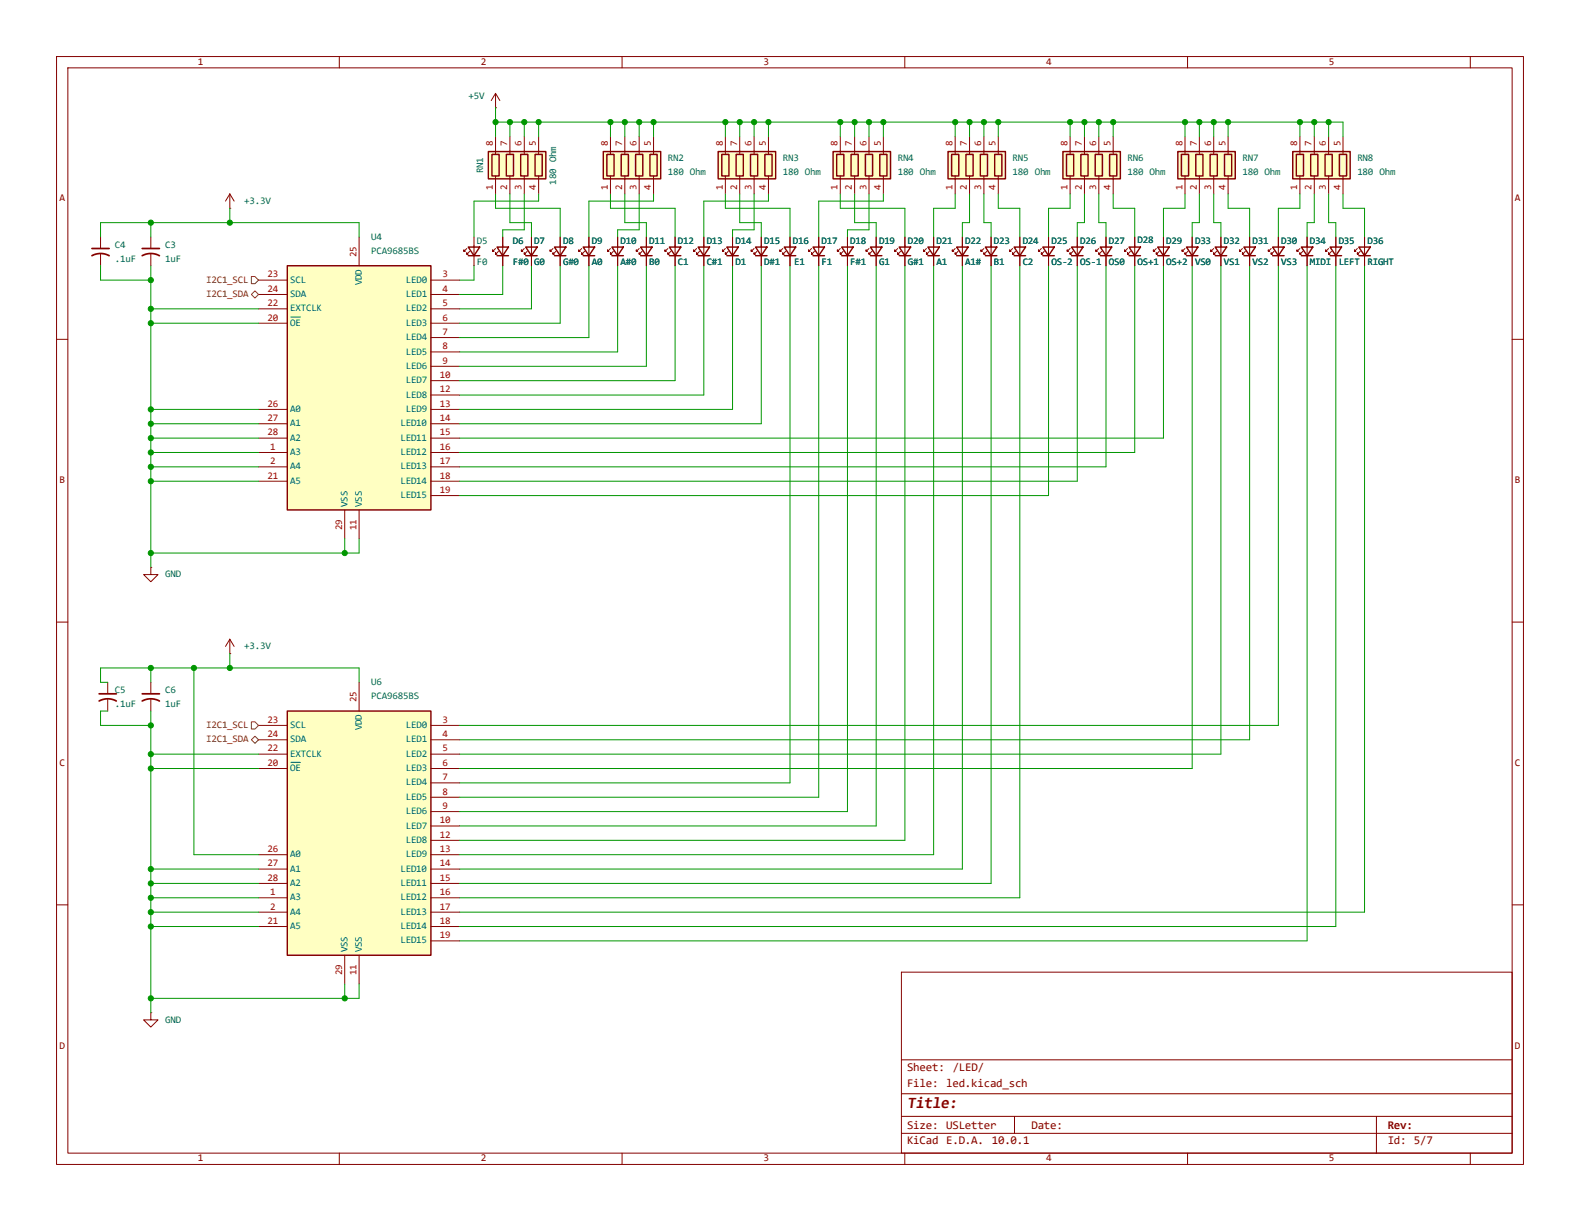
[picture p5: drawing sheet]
<svg xmlns="http://www.w3.org/2000/svg" width="279mm" height="216mm" viewBox="0 0 279 216" stroke-linecap="round" stroke-linejoin="round" font-family="sans-serif">
<g fill="none" stroke="#840000" stroke-width=".18">
<path d="M10 10h259.4v195.9h-259.4zM12 12h255.4v191.9h-255.4zM60 10v2M110 10v2M160 10v2M210 10v2M260 10v2M163.8 43.9l-.5 .6v-.3v.3h.3M164.3 44.5l-.5 .5v-.3v.3h.3M165.1 41.9v5.1M229.9 43.9l-.5 .6v-.3v.3h.2M230.4 44.5l-.5 .5v-.3v.3h.2"/>
<path d="M231.1 41.9v5.1M10 60h2M267.4 60h2M10 110h2M267.4 110h2M10 160h2M159.4 171.9h108v32h-108zM267.4 160h2M159.4 197.4h108M159.4 193.4h108M159.4 187.4h108M179.4 197.4v3"/>
<path d="M243.4 197.4v6.5M60 203.9v2M110 203.9v2M159.4 200.4h108M160 203.9v2M210 203.9v2M260 203.9v2"/>
</g>
<path d="M164.1 43.7h2l-1 1.5zM164.1 45.2h2M230.1 43.7h2.1l-1.1 1.5zM230.1 45.2h2.1" fill="none" stroke="#840000" stroke-width=".25"/>
<path d="M147.3 26.8h10.2v4.8h-10.2z" fill="#ffffc2"/>
<g fill="none" stroke="#840000" stroke-width=".25">
<path d="M147.3 26.8h10.2v4.8h-10.2zM148 27.3h1.2v3.8h-1.2zM150.5 27.3h1.3v3.8h-1.3zM153 27.3h1.3v3.8h-1.3zM155.6 27.3h1.2v3.8h-1.2zM153.9 43.7h2.1l-1.1 1.5zM153.9 45.2h2.1M159 43.7h2l-1 1.5zM159 45.2h2M209.8 43.7h2l-1 1.5zM209.8 45.2h2M214.9 43.7h2l-1 1.5z"/>
<path d="M214.9 45.2h2"/>
</g>
<g fill="none" stroke="#840000" stroke-width=".18">
<path d="M148.6 24.1v3.2M148.6 31.1v3.2M151.1 24.1v3.2M151.1 31.1v3.2M153.7 24.1v3.2M153.7 31.1v3.2M156.2 24.1v3.2M156.2 31.1v3.2M153.7 43.9l-.5 .6v-.3v.3h.2M154.2 44.5l-.5 .5v-.3v.3h.2M154.9 41.9v5.1M158.7 43.9l-.5 .6v-.3v.3h.3"/>
<path d="M159.3 44.5l-.6 .5v-.3v.3h.3M160 41.9v5.1M209.5 43.9l-.5 .6v-.3v.3h.3M210.1 44.5l-.6 .5v-.3v.3h.3M210.8 41.9v5.1M214.6 43.9l-.5 .6v-.3v.3h.3M215.1 44.5l-.5 .5v-.3v.3h.3M215.9 41.9v5.1"/>
</g>
<path d="M86.4 26.8h10.1v4.8h-10.1z" fill="#ffffc2"/>
<g fill="none" stroke="#840000" stroke-width=".25">
<path d="M86.4 26.8h10.1v4.8h-10.1zM87 27.3h1.3v3.8h-1.3zM89.5 27.3h1.3v3.8h-1.3zM92.1 27.3h1.2v3.8h-1.2zM94.6 27.3h1.3v3.8h-1.3zM128.5 43.7h2.1l-1.1 1.5zM128.5 45.2h2.1M184.4 43.7h2l-1 1.5zM184.4 45.2h2M189.5 43.7h2l-1 1.5zM189.5 45.2h2M194.6 43.7h2l-1 1.5z"/>
<path d="M194.6 45.2h2M199.6 43.7h2.1l-1 1.5zM199.6 45.2h2.1M204.7 43.7h2.1l-1.1 1.5zM204.7 45.2h2.1M220 43.7h2l-1 1.5zM220 45.2h2M225 43.7h2.1l-1 1.5zM225 45.2h2.1M235.2 43.7h2l-1 1.5zM235.2 45.2h2M240.3 43.7h2l-1 1.5z"/>
<path d="M240.3 45.2h2"/>
</g>
<g fill="none" stroke="#840000" stroke-width=".18">
<path d="M87.6 24.1v3.2M87.6 31.1v3.2M90.2 24.1v3.2M90.2 31.1v3.2M92.7 24.1v3.2M92.7 31.1v3.2M95.2 24.1v3.2M95.2 31.1v3.2M128.3 43.9l-.5 .6v-.3v.3h.2M128.8 44.5l-.5 .5v-.3v.3h.2M129.5 41.9v5.1M184.1 43.9l-.5 .6v-.3v.3h.3"/>
<path d="M184.7 44.5l-.6 .5v-.3v.3h.3M185.4 41.9v5.1M189.2 43.9l-.5 .6v-.3v.3h.3M189.7 44.5l-.5 .5v-.3v.3h.3M190.5 41.9v5.1M194.3 43.9l-.5 .6v-.3v.3h.3M194.8 44.5l-.5 .5v-.3v.3h.3M195.6 41.9v5.1M199.4 43.9l-.5 .6v-.3v.3h.2M199.9 44.5l-.5 .5v-.3v.3h.2M200.7 41.9v5.1M204.5 43.9l-.5 .6v-.3v.3h.2"/>
<path d="M205 44.5l-.5 .5v-.3v.3h.2M205.7 41.9v5.1M219.7 43.9l-.5 .6v-.3v.3h.3M220.2 44.5l-.5 .5v-.3v.3h.3M221 41.9v5.1M224.8 43.9l-.5 .6v-.3v.3h.2M225.3 44.5l-.5 .5v-.3v.3h.2M226.1 41.9v5.1M234.9 43.9l-.5 .6v-.3v.3h.3M235.5 44.5l-.6 .5v-.3v.3h.3M236.2 41.9v5.1M240 43.9l-.5 .6v-.3v.3h.3"/>
<path d="M240.5 44.5l-.5 .5v-.3v.3h.3M241.3 41.9v5.1"/>
</g>
<path d="M228.6 26.8h10.2v4.8h-10.2z" fill="#ffffc2"/>
<path d="M228.6 26.8h10.2v4.8h-10.2zM229.2 27.3h1.3v3.8h-1.3zM231.8 27.3h1.2v3.8h-1.2zM234.3 27.3h1.3v3.8h-1.3zM236.9 27.3h1.2v3.8h-1.2z" fill="none" stroke="#840000" stroke-width=".25"/>
<path d="M229.9 24.1v3.2M229.9 31.1v3.2M232.4 24.1v3.2M232.4 31.1v3.2M234.9 24.1v3.2M234.9 31.1v3.2M237.5 24.1v3.2M237.5 31.1v3.2" fill="none" stroke="#840000" stroke-width=".18"/>
<path d="M106.7 26.8h10.1v4.8h-10.1z" fill="#ffffc2"/>
<path d="M106.7 26.8h10.1v4.8h-10.1zM107.3 27.3h1.3v3.8h-1.3zM109.9 27.3h1.2v3.8h-1.2zM112.4 27.3h1.3v3.8h-1.3zM114.9 27.3h1.3v3.8h-1.3zM179.3 43.7h2.1l-1.1 1.5zM179.3 45.2h2.1" fill="none" stroke="#840000" stroke-width=".25"/>
<path d="M107.9 24.1v3.2M107.9 31.1v3.2M110.5 24.1v3.2M110.5 31.1v3.2M113 24.1v3.2M113 31.1v3.2M115.6 24.1v3.2M115.6 31.1v3.2M179.1 43.9l-.5 .6v-.3v.3h.2M179.6 44.5l-.5 .5v-.3v.3h.2M180.3 41.9v5.1" fill="none" stroke="#840000" stroke-width=".18"/>
<path d="M208.3 26.8h10.1v4.8h-10.1z" fill="#ffffc2"/>
<path d="M208.3 26.8h10.1v4.8h-10.1zM208.9 27.3h1.3v3.8h-1.3zM211.5 27.3h1.2v3.8h-1.2zM214 27.3h1.3v3.8h-1.3zM216.5 27.3h1.3v3.8h-1.3z" fill="none" stroke="#840000" stroke-width=".25"/>
<path d="M209.5 24.1v3.2M209.5 31.1v3.2M212.1 24.1v3.2M212.1 31.1v3.2M214.6 24.1v3.2M214.6 31.1v3.2M217.2 24.1v3.2M217.2 31.1v3.2" fill="none" stroke="#840000" stroke-width=".18"/>
<path d="M188 26.8h10.1v4.8h-10.1z" fill="#ffffc2"/>
<path d="M188 26.8h10.1v4.8h-10.1zM188.6 27.3h1.3v3.8h-1.3zM191.1 27.3h1.3v3.8h-1.3zM193.7 27.3h1.2v3.8h-1.2zM196.2 27.3h1.3v3.8h-1.3z" fill="none" stroke="#840000" stroke-width=".25"/>
<path d="M189.2 24.1v3.2M189.2 31.1v3.2M191.8 24.1v3.2M191.8 31.1v3.2M194.3 24.1v3.2M194.3 31.1v3.2M196.8 24.1v3.2M196.8 31.1v3.2" fill="none" stroke="#840000" stroke-width=".18"/>
<path d="M127 26.8h10.2v4.8h-10.2z" fill="#ffffc2"/>
<path d="M127 26.8h10.2v4.8h-10.2zM127.6 27.3h1.3v3.8h-1.3zM130.2 27.3h1.2v3.8h-1.2zM132.7 27.3h1.3v3.8h-1.3zM135.3 27.3h1.2v3.8h-1.2zM123.4 43.7h2.1l-1 1.5zM123.4 45.2h2.1M133.6 43.7h2l-1 1.5zM133.6 45.2h2M148.8 43.7h2.1l-1 1.5zM148.8 45.2h2.1" fill="none" stroke="#840000" stroke-width=".25"/>
<g fill="none" stroke="#840000" stroke-width=".18">
<path d="M128.3 24.1v3.2M128.3 31.1v3.2M130.8 24.1v3.2M130.8 31.1v3.2M133.3 24.1v3.2M133.3 31.1v3.2M135.9 24.1v3.2M135.9 31.1v3.2M123.2 43.9l-.5 .6v-.3v.3h.2M123.7 44.5l-.5 .5v-.3v.3h.2M124.5 41.9v5.1M133.3 43.9l-.5 .6v-.3v.3h.3"/>
<path d="M133.9 44.5l-.6 .5v-.3v.3h.3M134.6 41.9v5.1M148.6 43.9l-.5 .6v-.3v.3h.2M149.1 44.5l-.5 .5v-.3v.3h.2M149.9 41.9v5.1"/>
</g>
<path d="M167.6 26.8h10.2v4.8h-10.2z" fill="#ffffc2"/>
<g fill="none" stroke="#840000" stroke-width=".25">
<path d="M167.6 26.8h10.2v4.8h-10.2zM168.3 27.3h1.2v3.8h-1.2zM170.8 27.3h1.3v3.8h-1.3zM173.4 27.3h1.2v3.8h-1.2zM175.9 27.3h1.3v3.8h-1.3zM82.8 43.7h2l-1 1.5zM82.8 45.2h2M87.9 43.7h2l-1 1.5zM87.9 45.2h2M93 43.7h2l-1 1.5zM93 45.2h2M98 43.7h2.1l-1 1.5z"/>
<path d="M98 45.2h2.1M103.1 43.7h2.1l-1.1 1.5zM103.1 45.2h2.1M108.2 43.7h2l-1 1.5zM108.2 45.2h2M113.3 43.7h2l-1 1.5zM113.3 45.2h2M118.4 43.7h2l-1 1.5zM118.4 45.2h2M138.7 43.7h2l-1 1.5zM138.7 45.2h2M143.8 43.7h2l-1 1.5z"/>
<path d="M143.8 45.2h2M169.2 43.7h2l-1 1.5zM169.2 45.2h2M174.2 43.7h2.1l-1 1.5zM174.2 45.2h2.1"/>
</g>
<g fill="none" stroke="#840000" stroke-width=".18">
<path d="M168.9 24.1v3.2M168.9 31.1v3.2M171.4 24.1v3.2M171.4 31.1v3.2M174 24.1v3.2M174 31.1v3.2M176.5 24.1v3.2M176.5 31.1v3.2M82.5 43.9l-.5 .6v-.3v.3h.3M83.1 44.5l-.6 .5v-.3v.3h.3M83.8 41.9v5.1M87.6 43.9l-.5 .6v-.3v.3h.3"/>
<path d="M88.1 44.5l-.5 .5v-.3v.3h.3M88.9 41.9v5.1M92.7 43.9l-.5 .6v-.3v.3h.3M93.2 44.5l-.5 .5v-.3v.3h.3M94 41.9v5.1M97.8 43.9l-.5 .6v-.3v.3h.2M98.3 44.5l-.5 .5v-.3v.3h.2M99.1 41.9v5.1M102.9 43.9l-.5 .6v-.3v.3h.2M103.4 44.5l-.5 .5v-.3v.3h.2M104.1 41.9v5.1M107.9 43.9l-.5 .6v-.3v.3h.3"/>
<path d="M108.5 44.5l-.6 .5v-.3v.3h.3M109.2 41.9v5.1M113 43.9l-.5 .6v-.3v.3h.3M113.5 44.5l-.5 .5v-.3v.3h.3M114.3 41.9v5.1M118.1 43.9l-.5 .6v-.3v.3h.3M118.6 44.5l-.5 .5v-.3v.3h.3M119.4 41.9v5.1M138.4 43.9l-.5 .6v-.3v.3h.3M138.9 44.5l-.5 .5v-.3v.3h.3M139.7 41.9v5.1M143.5 43.9l-.5 .6v-.3v.3h.3"/>
<path d="M144 44.5l-.5 .5v-.3v.3h.3M144.8 41.9v5.1M168.9 43.9l-.5 .6v-.3v.3h.3M169.4 44.5l-.5 .5v-.3v.3h.3M170.2 41.9v5.1M174 43.9l-.5 .6v-.3v.3h.2M174.5 44.5l-.5 .5v-.3v.3h.2M175.3 41.9v5.1M19 120.7v2M19 123.7v2M26.7 120.7v2M26.7 123.7v2"/>
</g>
<path d="M17.5 124a3.2 3.2 0 0 1 3.1 0M17.5 122.7h3.1M25.1 124a3.2 3.2 0 0 1 3.1 0M25.1 122.7h3.1" fill="none" stroke="#840000" stroke-width=".3"/>
<path d="M50.8 125.7h25.4v43.2h-25.4z" fill="#ffffc2"/>
<path d="M50.8 125.7h25.4v43.2h-25.4z" fill="none" stroke="#840000" stroke-width=".25"/>
<g fill="none" stroke="#840000" stroke-width=".18">
<path d="M87.6 19.1h.1M87.6 16.5l-.7 1.3M87.6 16.5l.8 1.3M87.6 16.5v2.6M40.6 36.8h.1M40.6 34.3l-.7 1.3M40.6 34.3l.8 1.3M40.6 34.3v2.5M17.8 41.9v2M17.8 45v2M26.7 41.9v2M26.7 45v2"/>
<path d="M45.7 128.3h5.1M45.7 130.8h5.1M45.7 133.4h5.1M45.7 135.9h5.1M63.5 120.7v5M76.2 128.3h5.1M76.2 130.8h5.1M76.2 133.4h5.1M76.2 135.9h5.1M76.2 138.4h5.1M45.7 158.8h5.1M45.7 151.1h5.1"/>
<path d="M45.7 153.7h5.1M45.7 156.2h5.1M76.2 158.8h5.1M76.2 141h5.1M76.2 143.5h5.1M76.2 146.1h5.1M76.2 148.6h5.1M76.2 151.1h5.1M76.2 153.7h5.1M76.2 156.2h5.1M26.7 179.1v1.2h1.2l-1.2 1.3-1.3-1.3h1.3M26.7 179.1h.1"/>
<path d="M45.7 161.3h5.1M45.7 163.8h5.1M61 168.9v5.1M63.5 168.9v5.1M76.2 161.3h5.1M76.2 163.8h5.1M76.2 166.4h5.1"/>
</g>
<path d="M51.4 134.8h1.7" fill="none" stroke="#006464" stroke-width=".18"/>
<path d="M16.3 45.2a3.2 3.2 0 0 1 3 0M16.3 43.9h3M25.1 45.2a3.2 3.2 0 0 1 3.1 0M25.1 43.9h3.1" fill="none" stroke="#840000" stroke-width=".3"/>
<path d="M50.8 47h25.4v43.2h-25.4z" fill="#ffffc2"/>
<path d="M50.8 47h25.4v43.2h-25.4z" fill="none" stroke="#840000" stroke-width=".25"/>
<g fill="none" stroke="#840000" stroke-width=".18">
<path d="M45.7 49.5h5.1M45.7 52.1h5.1M45.7 54.6h5.1M45.7 57.2h5.1M63.5 41.9v5.1M76.2 49.5h5.1M76.2 52.1h5.1M76.2 54.6h5.1M76.2 57.2h5.1M76.2 59.7h5.1M88.9 41.9v1.8M88.9 45.2v1.8"/>
<path d="M94 41.9v1.8M94 45.2v1.8M99.1 41.9v1.8M99.1 45.2v1.8M104.1 41.9v1.8M104.1 45.2v1.8M109.2 41.9v1.8M109.2 45.2v1.8M114.3 41.9v1.8M114.3 45.2v1.8M119.4 41.9v1.8M119.4 45.2v1.8"/>
<path d="M124.5 41.9v1.8M124.5 45.2v1.8M129.5 41.9v1.8M129.5 45.2v1.8M134.6 41.9v1.8M134.6 45.2v1.8M139.7 41.9v1.8M139.7 45.2v1.8M144.8 41.9v1.8M144.8 45.2v1.8M149.9 41.9v1.8M149.9 45.2v1.8"/>
<path d="M154.9 41.9v1.8M154.9 45.2v1.8M160 41.9v1.8M160 45.2v1.8M165.1 41.9v1.8M165.1 45.2v1.8M170.2 41.9v1.8M170.2 45.2v1.8M175.3 41.9v1.8M175.3 45.2v1.8M180.3 41.9v1.8M180.3 45.2v1.8"/>
<path d="M185.4 41.9v1.8M185.4 45.2v1.8M190.5 41.9v1.8M190.5 45.2v1.8M195.6 41.9v1.8M195.6 45.2v1.8M200.7 41.9v1.8M200.7 45.2v1.8M205.7 41.9v1.8M205.7 45.2v1.8M210.8 41.9v1.8M210.8 45.2v1.8"/>
<path d="M215.9 41.9v1.8M215.9 45.2v1.8M221 41.9v1.8M221 45.2v1.8M226.1 41.9v1.8M226.1 45.2v1.8M231.1 41.9v1.8M231.1 45.2v1.8M236.2 41.9v1.8M236.2 45.2v1.8M241.3 41.9v1.8M241.3 45.2v1.8"/>
<path d="M45.7 72.4h5.1M45.7 74.9h5.1M45.7 77.5h5.1M76.2 62.2h5.1M76.2 64.8h5.1M76.2 67.3h5.1M76.2 69.9h5.1M76.2 72.4h5.1M76.2 74.9h5.1M76.2 77.5h5.1M45.7 80h5.1M45.7 82.6h5.1"/>
<path d="M45.7 85.1h5.1M61 90.2v5.1M63.5 90.2v5.1M76.2 80h5.1M76.2 82.6h5.1M76.2 85.1h5.1M76.2 87.6h5.1M26.7 100.3v1.3h1.2l-1.2 1.3-1.3-1.3h1.3M26.7 100.3h.1M40.6 115.6h.1M40.6 113l-.7 1.3M40.6 113l.8 1.3"/>
<path d="M40.6 113v2.6"/>
</g>
<path d="M51.4 56.1h1.7" fill="none" stroke="#006464" stroke-width=".18"/>
<path d="M44.4 48.9h.7l.6 .6-.6 .7h-.7zM44.4 52.1l.7-.7 .6 .7-.6 .6zM44.4 130.8l.7-.6 .6 .6-.6 .6zM44.4 127.6h.7l.6 .7-.6 .6h-.7z" fill="none" stroke="#725600" stroke-width=".18"/>
<g fill="none" stroke="#009600" stroke-width=".18">
<path d="M87.6 19.1v5M26.7 39.4v2.5M40.6 36.8v2.6M87.6 34.3v2.5h11.5v5.1M87.6 21.6h149.9v2.5M90.2 21.6v2.5M90.2 34.3v5.1h3.8v2.5M92.7 34.3v6.3h-3.8v1.3M92.7 21.6v2.5M95.2 34.3v1.3h-11.4v6.3M95.2 21.6v2.5M107.9 34.3v2.5h11.5v5.1"/>
<path d="M107.9 21.6v2.5M110.5 21.6v2.5M110.5 34.3v5.1h3.8v2.5M113 34.3v6.3h-3.8v1.3M113 21.6v2.5M115.6 34.3v1.3h-11.5v6.3M115.6 21.6v2.5M128.3 34.3v2.5h11.4v5.1M128.3 21.6v2.5M130.8 21.6v2.5M130.8 34.3v5.1h3.8v2.5M133.3 21.6v2.5"/>
<path d="M133.3 34.3v6.3h-3.8v1.3M135.9 34.3v1.3h-11.4v6.3M135.9 21.6v2.5M148.6 34.3v2.5h11.4v5.1M148.6 21.6v2.5M151.1 21.6v2.5M151.1 34.3v5.1h3.8v2.5M153.7 34.3v6.3h-3.8v1.3M153.7 21.6v2.5M156.2 34.3v1.3h-11.4v6.3M156.2 21.6v2.5M168.9 34.3v2.5h-3.8v5.1"/>
<path d="M168.9 21.6v2.5M171.4 34.3v5.1h-1.2v2.5M171.4 21.6v2.5M174 34.3v5.1h1.3v2.5M174 21.6v2.5M176.5 34.3v2.5h3.8v5.1M176.5 21.6v2.5M189.2 34.3v2.5h-3.8v5.1M189.2 21.6v2.5M191.8 34.3v5.1h-1.3v2.5M191.8 21.6v2.5M194.3 34.3v5.1h1.3v2.5"/>
<path d="M194.3 21.6v2.5M196.8 34.3v2.5h3.9v5.1M196.8 21.6v2.5M209.5 34.3v2.5h-3.8v5.1M209.5 21.6v2.5M212.1 34.3v5.1h-1.3v2.5M212.1 21.6v2.5M214.6 34.3v5.1h1.3v2.5M214.6 21.6v2.5M217.2 34.3v2.5h3.8v5.1M217.2 21.6v2.5M229.9 34.3v2.5h-3.8v5.1"/>
<path d="M229.9 21.6v2.5M232.4 34.3v5.1h-1.3v2.5M232.4 21.6v2.5M234.9 34.3v5.1h1.3v2.5M234.9 21.6v2.5M237.5 34.3v2.5h3.8v5.1M17.8 41.9v-2.5h45.7v2.5M17.8 47v2.5h8.9M26.7 54.6h19M26.7 57.2h19M26.7 47v53.3M83.8 47v2.5h-2.5"/>
<path d="M88.9 47v5.1h-7.6M94 47v7.6h-12.7M99.1 47v10.2h-17.8M104.1 47v12.7h-22.8M109.2 47v15.2h-27.9M114.3 47v17.8h-33M119.4 47v20.3h-38.1M124.5 47v22.9h-43.2M129.5 47v25.4h-48.2M134.6 47v27.9h-53.3M139.7 47v91.4h-58.4M144.8 47v94h-63.5"/>
<path d="M149.9 47v96.5h-68.6M154.9 47v99.1h-73.6M160 47v101.6h-78.7M165.1 47v104.1h-83.8M170.2 47v106.7h-88.9M175.3 47v109.2h-94M180.3 47v111.8h-99M185.4 47v40.6h-104.1M190.5 47v38.1h-109.2M195.6 47v35.6h-114.3M200.7 47v33h-119.4M205.7 47v30.5h-124.4"/>
<path d="M210.8 47v88.9h-129.5M215.9 47v86.4h-134.6M221 47v83.8h-139.7M226.1 47v81.3h-144.8M231.1 47v119.4h-149.8M236.2 47v116.8h-154.9M241.3 47v114.3h-160M26.7 77.5h19M26.7 74.9h19M26.7 72.4h19M26.7 82.6h19M26.7 85.1h19"/>
<path d="M26.7 80h19M61 95.3v2.5M63.5 95.3v2.5h-36.8M26.7 118.1v2.6M34.3 118.1v33h11.4M40.6 115.6v2.5M19 125.7h-1.2v2.6h8.9M19 120.7h-1.2v-2.6h45.7v2.6M26.7 133.4h19M26.7 135.9h19M26.7 125.7v53.4M26.7 158.8h19"/>
<path d="M26.7 153.7h19M26.7 156.2h19M26.7 161.3h19M26.7 163.8h19M61 174v2.5M63.5 174v2.5h-36.8"/>
</g>
<g fill="#009600" stroke="#009600" stroke-width=".18">
<circle cx="217.2" cy="21.6" r=".46"/>
<circle cx="229.9" cy="21.6" r=".46"/>
<circle cx="196.8" cy="21.6" r=".46"/>
<circle cx="209.5" cy="21.6" r=".46"/>
<circle cx="214.6" cy="21.6" r=".46"/>
<circle cx="212.1" cy="21.6" r=".46"/>
<circle cx="194.3" cy="21.6" r=".46"/>
<circle cx="128.3" cy="21.6" r=".46"/>
<circle cx="130.8" cy="21.6" r=".46"/>
<circle cx="133.3" cy="21.6" r=".46"/>
<circle cx="135.9" cy="21.6" r=".46"/>
<circle cx="113" cy="21.6" r=".46"/>
<circle cx="115.6" cy="21.6" r=".46"/>
<circle cx="107.9" cy="21.6" r=".46"/>
<circle cx="110.5" cy="21.6" r=".46"/>
<circle cx="153.7" cy="21.6" r=".46"/>
<circle cx="156.2" cy="21.6" r=".46"/>
<circle cx="151.1" cy="21.6" r=".46"/>
<circle cx="148.6" cy="21.6" r=".46"/>
<circle cx="234.9" cy="21.6" r=".46"/>
<circle cx="232.4" cy="21.6" r=".46"/>
<circle cx="191.8" cy="21.6" r=".46"/>
<circle cx="189.2" cy="21.6" r=".46"/>
<circle cx="168.9" cy="21.6" r=".46"/>
<circle cx="174" cy="21.6" r=".46"/>
<circle cx="171.4" cy="21.6" r=".46"/>
<circle cx="176.5" cy="21.6" r=".46"/>
<circle cx="26.7" cy="135.9" r=".46"/>
<circle cx="26.7" cy="156.2" r=".46"/>
<circle cx="26.7" cy="153.7" r=".46"/>
<circle cx="26.7" cy="118.1" r=".46"/>
<circle cx="26.7" cy="128.3" r=".46"/>
<circle cx="26.7" cy="133.4" r=".46"/>
<circle cx="92.7" cy="21.6" r=".46"/>
<circle cx="90.2" cy="21.6" r=".46"/>
<circle cx="87.6" cy="21.6" r=".46"/>
<circle cx="26.7" cy="54.6" r=".46"/>
<circle cx="26.7" cy="57.2" r=".46"/>
<circle cx="40.6" cy="39.4" r=".46"/>
<circle cx="26.7" cy="39.4" r=".46"/>
<circle cx="26.7" cy="49.5" r=".46"/>
<circle cx="95.2" cy="21.6" r=".46"/>
<circle cx="26.7" cy="163.8" r=".46"/>
<circle cx="26.7" cy="176.5" r=".46"/>
<circle cx="26.7" cy="161.3" r=".46"/>
<circle cx="61" cy="176.5" r=".46"/>
<circle cx="26.7" cy="158.8" r=".46"/>
<circle cx="26.7" cy="97.8" r=".46"/>
<circle cx="26.7" cy="80" r=".46"/>
<circle cx="26.7" cy="77.5" r=".46"/>
<circle cx="26.7" cy="72.4" r=".46"/>
<circle cx="26.7" cy="74.9" r=".46"/>
<circle cx="26.7" cy="85.1" r=".46"/>
<circle cx="26.7" cy="82.6" r=".46"/>
<circle cx="34.3" cy="118.1" r=".46"/>
<circle cx="40.6" cy="118.1" r=".46"/>
<circle cx="61" cy="97.8" r=".46"/>
</g>
<text font-size="2.8" fill="#840000" x="160.4" y="195.9">Title:</text>
<g font-size="2.1" fill="#840000">
<text x="160.4" y="189.4">Sheet: /LED/</text>
<text x="160.4" y="192.1">File: led.kicad_sch</text>
<text x="160.4" y="202.3">KiCad E.D.A. 10.0.1</text>
<text x="160.4" y="199.5">Size: USLetter</text>
<text x="182.4" y="199.5">Date:</text>
<text x="245.4" y="199.5">Rev:</text>
<text x="245.4" y="202.3">Id: 5/7</text>
</g>
<g font-size="1.8" fill="#840000">
<text x="35" y="11.5">1</text>
<text x="85" y="11.5">2</text>
<text x="135" y="11.5">3</text>
<text x="185" y="11.5">4</text>
<text x="235" y="11.5">5</text>
<text x="10.5" y="35.5">A</text>
<text x="267.9" y="35.5">A</text>
<text x="10.5" y="85.5">B</text>
<text x="267.9" y="85.5">B</text>
<text x="10.5" y="135.5">C</text>
<text x="267.9" y="135.5">C</text>
<text x="10.5" y="185.5">D</text>
<text x="267.9" y="185.5">D</text>
<text x="35" y="205.4">1</text>
<text x="85" y="205.4">2</text>
<text x="135" y="205.4">3</text>
<text x="185" y="205.4">4</text>
<text x="235" y="205.4">5</text>
</g>
<g font-size="1.8" fill="#006464">
<text x="82.9" y="17.5">+5V</text>
<text x="118.1" y="28.4">RN2</text>
<text x="138.4" y="28.4">RN3</text>
<text x="158.7" y="28.4">RN4</text>
<text x="179.1" y="28.4">RN5</text>
<text x="199.4" y="28.4">RN6</text>
<text x="219.7" y="28.4">RN7</text>
<text x="240" y="28.4">RN8</text>
<text x="85.5" y="30.7" transform="rotate(-90 85.5 30.7)">RN1</text>
<text x="98.3" y="32.6" transform="rotate(-90 98.3 32.6)">180 Ohm</text>
<text x="118.1" y="30.9">180 Ohm</text>
<text x="138.4" y="30.9">180 Ohm</text>
<text x="158.7" y="30.9">180 Ohm</text>
<text x="179.1" y="30.9">180 Ohm</text>
<text x="199.4" y="30.9">180 Ohm</text>
<text x="219.7" y="30.9">180 Ohm</text>
<text x="240" y="30.9">180 Ohm</text>
<text x="43.2" y="36">+3.3V</text>
<text x="20.3" y="43.8">C4</text>
<text x="20.3" y="46.3">.1uF</text>
<text x="29.2" y="43.8">C3</text>
<text x="29.2" y="46.3">1uF</text>
<text x="65.7" y="42.4">U4</text>
<text x="65.7" y="44.9">PCA9685BS</text>
<text x="84.3" y="43.1">D5</text>
<text x="84.3" y="46.9">F0</text>
<text x="90.7" y="43.1">D6</text>
<text x="90.7" y="46.9">F#0 G0</text>
<text x="94.5" y="43.1">D7</text>
<text x="99.6" y="43.1">D8</text>
<text x="99.6" y="46.9">G#0</text>
<text x="104.6" y="43.1">D9</text>
<text x="104.6" y="46.9">A0</text>
<text x="109.7" y="43.1">D10</text>
<text x="109.7" y="46.9">A#0</text>
<text x="114.8" y="46.9">B0</text>
<text x="114.8" y="43.1">D11</text>
<text x="119.9" y="46.9">C1</text>
<text x="119.9" y="43.1">D12</text>
<text x="125" y="43.1">D13</text>
<text x="125" y="46.9">C#1</text>
<text x="130" y="46.9">D1</text>
<text x="130" y="43.1">D14</text>
<text x="135.1" y="43.1">D15</text>
<text x="135.1" y="46.9">D#1</text>
<text x="140.2" y="43.1">D16</text>
<text x="140.5" y="46.9">E1</text>
<text x="145.3" y="46.9">F1</text>
<text x="145.3" y="43.1">D17</text>
<text x="150.4" y="43.1">D18</text>
<text x="150.4" y="46.9">F#1</text>
<text x="155.4" y="46.9">G1</text>
<text x="155.4" y="43.1">D19</text>
<text x="160.5" y="43.1">D20</text>
<text x="160.5" y="46.9">G#1</text>
<text x="165.6" y="46.9">A1</text>
<text x="165.6" y="43.1">D21</text>
<text x="170.7" y="43.1">D22</text>
<text x="170.7" y="46.9">A1#</text>
<text x="175.8" y="46.9">B1</text>
<text x="175.8" y="43.1">D23</text>
<text x="180.8" y="46.9">C2</text>
<text x="180.8" y="43.1">D24</text>
<text x="185.9" y="43.1">D25</text>
<text x="185.9" y="46.9">OS-2</text>
<text x="191" y="43.1">D26</text>
<text x="191" y="46.9">OS-1</text>
<text x="196.1" y="43.1">D27</text>
<text x="196.1" y="46.9">OS0</text>
<text x="201.2" y="42.9">D28</text>
<text x="201.2" y="46.9">OS+1</text>
<text x="206.2" y="43.1">D29</text>
<text x="206.2" y="46.9">OS+2</text>
<text x="211.3" y="43.1">D33</text>
<text x="211.3" y="46.9">VS0</text>
<text x="216.4" y="43.1">D32</text>
<text x="216.4" y="46.9">VS1</text>
<text x="221.5" y="43.1">D31</text>
<text x="221.5" y="46.9">VS2</text>
<text x="226.6" y="43.1">D30</text>
<text x="226.6" y="46.9">VS3</text>
<text x="231.6" y="43.1">D34</text>
<text x="231.6" y="46.9">MIDI</text>
<text x="236.7" y="43.1">D35</text>
<text x="236.7" y="46.9">LEFT</text>
<text x="241.8" y="46.9">RIGHT</text>
<text x="241.8" y="43.1">D36</text>
<text x="51.3" y="50">SCL</text>
<text x="51.3" y="52.5">SDA</text>
<text x="64" y="50.4" transform="rotate(-90 64 50.4)">VDD</text>
<text x="71.8" y="50">LED0</text>
<text x="71.8" y="52.5">LED1</text>
<text x="51.3" y="57.6">OE</text>
<text x="51.3" y="55.1">EXTCLK</text>
<text x="71.8" y="55.1">LED2</text>
<text x="71.8" y="57.6">LED3</text>
<text x="71.8" y="60.2">LED4</text>
<text x="71.8" y="62.7">LED5</text>
<text x="71.8" y="65.2">LED6</text>
<text x="71.8" y="67.8">LED7</text>
<text x="71.8" y="70.3">LED8</text>
<text x="51.3" y="72.9">A0</text>
<text x="51.3" y="75.4">A1</text>
<text x="51.3" y="77.9">A2</text>
<text x="70.8" y="75.4">LED10</text>
<text x="70.8" y="77.9">LED11</text>
<text x="71.8" y="72.9">LED9</text>
<text x="51.3" y="80.5">A3</text>
<text x="51.3" y="83">A4</text>
<text x="70.8" y="80.5">LED12</text>
<text x="70.8" y="83">LED13</text>
<text x="51.3" y="85.6">A5</text>
<text x="61.4" y="89.7" transform="rotate(-90 61.4 89.7)">VSS</text>
<text x="64" y="89.7" transform="rotate(-90 64 89.7)">VSS</text>
<text x="70.8" y="85.6">LED14</text>
<text x="70.8" y="88.1">LED15</text>
<text x="29.2" y="102.1">GND</text>
<text x="43.2" y="114.8">+3.3V</text>
<text x="20.3" y="122.5">C5</text>
<text x="20.3" y="125">.1uF</text>
<text x="29.2" y="122.5">C6</text>
<text x="29.2" y="125">1uF</text>
<text x="65.7" y="121.1">U6</text>
<text x="65.7" y="123.7">PCA9685BS</text>
<text x="51.3" y="128.7">SCL</text>
<text x="51.3" y="131.3">SDA</text>
<text x="64" y="129.2" transform="rotate(-90 64 129.2)">VDD</text>
<text x="71.8" y="128.7">LED0</text>
<text x="71.8" y="131.3">LED1</text>
<text x="51.3" y="136.4">OE</text>
<text x="51.3" y="133.8">EXTCLK</text>
<text x="71.8" y="133.8">LED2</text>
<text x="71.8" y="136.4">LED3</text>
<text x="71.8" y="138.9">LED4</text>
<text x="71.8" y="141.4">LED5</text>
<text x="71.8" y="144">LED6</text>
<text x="71.8" y="146.5">LED7</text>
<text x="71.8" y="149.1">LED8</text>
<text x="51.3" y="151.6">A0</text>
<text x="51.3" y="154.1">A1</text>
<text x="70.8" y="154.1">LED10</text>
<text x="71.8" y="151.6">LED9</text>
<text x="51.3" y="159.2">A3</text>
<text x="51.3" y="161.8">A4</text>
<text x="51.3" y="156.7">A2</text>
<text x="70.8" y="156.7">LED11</text>
<text x="70.8" y="159.2">LED12</text>
<text x="70.8" y="161.8">LED13</text>
<text x="51.3" y="164.3">A5</text>
<text x="70.8" y="164.3">LED14</text>
<text x="70.8" y="166.8">LED15</text>
<text x="61.4" y="168.4" transform="rotate(-90 61.4 168.4)">VSS</text>
<text x="64" y="168.4" transform="rotate(-90 64 168.4)">VSS</text>
<text x="29.2" y="180.8">GND</text>
</g>
<g font-size="1.8" fill="#a90000">
<text x="87.2" y="25.9" transform="rotate(-90 87.2 25.9)">8</text>
<text x="89.7" y="25.9" transform="rotate(-90 89.7 25.9)">7</text>
<text x="92.2" y="25.9" transform="rotate(-90 92.2 25.9)">6</text>
<text x="94.8" y="25.9" transform="rotate(-90 94.8 25.9)">5</text>
<text x="107.5" y="25.9" transform="rotate(-90 107.5 25.9)">8</text>
<text x="110" y="25.9" transform="rotate(-90 110 25.9)">7</text>
<text x="112.6" y="25.9" transform="rotate(-90 112.6 25.9)">6</text>
<text x="115.1" y="25.9" transform="rotate(-90 115.1 25.9)">5</text>
<text x="127.8" y="25.9" transform="rotate(-90 127.8 25.9)">8</text>
<text x="130.3" y="25.9" transform="rotate(-90 130.3 25.9)">7</text>
<text x="132.9" y="25.9" transform="rotate(-90 132.9 25.9)">6</text>
<text x="135.4" y="25.9" transform="rotate(-90 135.4 25.9)">5</text>
<text x="148.1" y="25.9" transform="rotate(-90 148.1 25.9)">8</text>
<text x="150.7" y="25.9" transform="rotate(-90 150.7 25.9)">7</text>
<text x="153.2" y="25.9" transform="rotate(-90 153.2 25.9)">6</text>
<text x="155.7" y="25.9" transform="rotate(-90 155.7 25.9)">5</text>
<text x="168.4" y="25.9" transform="rotate(-90 168.4 25.9)">8</text>
<text x="171" y="25.9" transform="rotate(-90 171 25.9)">7</text>
<text x="173.5" y="25.9" transform="rotate(-90 173.5 25.9)">6</text>
<text x="176.1" y="25.9" transform="rotate(-90 176.1 25.9)">5</text>
<text x="188.8" y="25.9" transform="rotate(-90 188.8 25.9)">8</text>
<text x="191.3" y="25.9" transform="rotate(-90 191.3 25.9)">7</text>
<text x="193.8" y="25.9" transform="rotate(-90 193.8 25.9)">6</text>
<text x="196.4" y="25.9" transform="rotate(-90 196.4 25.9)">5</text>
<text x="209.1" y="25.9" transform="rotate(-90 209.1 25.9)">8</text>
<text x="211.6" y="25.9" transform="rotate(-90 211.6 25.9)">7</text>
<text x="214.2" y="25.9" transform="rotate(-90 214.2 25.9)">6</text>
<text x="216.7" y="25.9" transform="rotate(-90 216.7 25.9)">5</text>
<text x="229.4" y="25.9" transform="rotate(-90 229.4 25.9)">8</text>
<text x="231.9" y="25.9" transform="rotate(-90 231.9 25.9)">7</text>
<text x="234.5" y="25.9" transform="rotate(-90 234.5 25.9)">6</text>
<text x="237" y="25.9" transform="rotate(-90 237 25.9)">5</text>
<text x="87.2" y="33.5" transform="rotate(-90 87.2 33.5)">1</text>
<text x="89.7" y="33.5" transform="rotate(-90 89.7 33.5)">2</text>
<text x="92.2" y="33.5" transform="rotate(-90 92.2 33.5)">3</text>
<text x="94.8" y="33.5" transform="rotate(-90 94.8 33.5)">4</text>
<text x="107.5" y="33.5" transform="rotate(-90 107.5 33.5)">1</text>
<text x="110" y="33.5" transform="rotate(-90 110 33.5)">2</text>
<text x="112.6" y="33.5" transform="rotate(-90 112.6 33.5)">3</text>
<text x="115.1" y="33.5" transform="rotate(-90 115.1 33.5)">4</text>
<text x="127.8" y="33.5" transform="rotate(-90 127.8 33.5)">1</text>
<text x="130.3" y="33.5" transform="rotate(-90 130.3 33.5)">2</text>
<text x="132.9" y="33.5" transform="rotate(-90 132.9 33.5)">3</text>
<text x="135.4" y="33.5" transform="rotate(-90 135.4 33.5)">4</text>
<text x="148.1" y="33.5" transform="rotate(-90 148.1 33.5)">1</text>
<text x="150.7" y="33.5" transform="rotate(-90 150.7 33.5)">2</text>
<text x="153.2" y="33.5" transform="rotate(-90 153.2 33.5)">3</text>
<text x="155.7" y="33.5" transform="rotate(-90 155.7 33.5)">4</text>
<text x="168.4" y="33.5" transform="rotate(-90 168.4 33.5)">1</text>
<text x="171" y="33.5" transform="rotate(-90 171 33.5)">2</text>
<text x="173.5" y="33.5" transform="rotate(-90 173.5 33.5)">3</text>
<text x="176.1" y="33.5" transform="rotate(-90 176.1 33.5)">4</text>
<text x="188.8" y="33.5" transform="rotate(-90 188.8 33.5)">1</text>
<text x="191.3" y="33.5" transform="rotate(-90 191.3 33.5)">2</text>
<text x="193.8" y="33.5" transform="rotate(-90 193.8 33.5)">3</text>
<text x="196.4" y="33.5" transform="rotate(-90 196.4 33.5)">4</text>
<text x="209.1" y="33.5" transform="rotate(-90 209.1 33.5)">1</text>
<text x="211.6" y="33.5" transform="rotate(-90 211.6 33.5)">2</text>
<text x="214.2" y="33.5" transform="rotate(-90 214.2 33.5)">3</text>
<text x="216.7" y="33.5" transform="rotate(-90 216.7 33.5)">4</text>
<text x="229.4" y="33.5" transform="rotate(-90 229.4 33.5)">1</text>
<text x="231.9" y="33.5" transform="rotate(-90 231.9 33.5)">2</text>
<text x="234.5" y="33.5" transform="rotate(-90 234.5 33.5)">3</text>
<text x="237" y="33.5" transform="rotate(-90 237 33.5)">4</text>
<text x="63" y="45.4" transform="rotate(-90 63 45.4)">25</text>
<text x="47.3" y="49.1">23</text>
<text x="47.3" y="51.6">24</text>
<text x="78.3" y="49.1">3</text>
<text x="78.3" y="51.6">4</text>
<text x="47.3" y="56.7">20</text>
<text x="47.3" y="54.1">22</text>
<text x="78.3" y="54.1">5</text>
<text x="78.3" y="56.7">6</text>
<text x="78.3" y="59.2">7</text>
<text x="78.3" y="61.8">8</text>
<text x="78.3" y="64.3">9</text>
<text x="47.3" y="71.9">26</text>
<text x="77.8" y="66.8">10</text>
<text x="77.8" y="69.4">12</text>
<text x="77.8" y="71.9">13</text>
<text x="47.3" y="74.5">27</text>
<text x="47.3" y="77">28</text>
<text x="77.8" y="74.5">14</text>
<text x="77.8" y="77">15</text>
<text x="47.8" y="79.5">1</text>
<text x="47.8" y="82.1">2</text>
<text x="77.8" y="79.5">16</text>
<text x="77.8" y="82.1">17</text>
<text x="47.3" y="84.6">21</text>
<text x="77.8" y="84.6">18</text>
<text x="77.8" y="87.2">19</text>
<text x="60.5" y="93.7" transform="rotate(-90 60.5 93.7)">29</text>
<text x="63" y="93.7" transform="rotate(-90 63 93.7)">11</text>
<text x="63" y="124.2" transform="rotate(-90 63 124.2)">25</text>
<text x="47.3" y="127.8">23</text>
<text x="47.3" y="130.3">24</text>
<text x="78.3" y="127.8">3</text>
<text x="78.3" y="130.3">4</text>
<text x="47.3" y="135.4">20</text>
<text x="47.3" y="132.9">22</text>
<text x="78.3" y="132.9">5</text>
<text x="78.3" y="135.4">6</text>
<text x="78.3" y="138">7</text>
<text x="78.3" y="140.5">8</text>
<text x="78.3" y="143">9</text>
<text x="77.8" y="145.6">10</text>
<text x="77.8" y="148.1">12</text>
<text x="47.3" y="150.7">26</text>
<text x="47.3" y="153.2">27</text>
<text x="47.3" y="155.7">28</text>
<text x="77.8" y="150.7">13</text>
<text x="77.8" y="153.2">14</text>
<text x="77.8" y="155.7">15</text>
<text x="47.8" y="158.3">1</text>
<text x="47.8" y="160.8">2</text>
<text x="77.8" y="158.3">16</text>
<text x="77.8" y="160.8">17</text>
<text x="47.3" y="163.4">21</text>
<text x="77.8" y="163.4">18</text>
<text x="77.8" y="165.9">19</text>
<text x="60.5" y="172.4" transform="rotate(-90 60.5 172.4)">29</text>
<text x="63" y="172.4" transform="rotate(-90 63 172.4)">11</text>
</g>
<g font-size="1.8" fill="#725600">
<text x="36.4" y="50">I2C1_SCL</text>
<text x="36.4" y="52.5">I2C1_SDA</text>
<text x="36.4" y="131.3">I2C1_SDA</text>
<text x="36.4" y="128.7">I2C1_SCL</text>
</g>
</svg>
